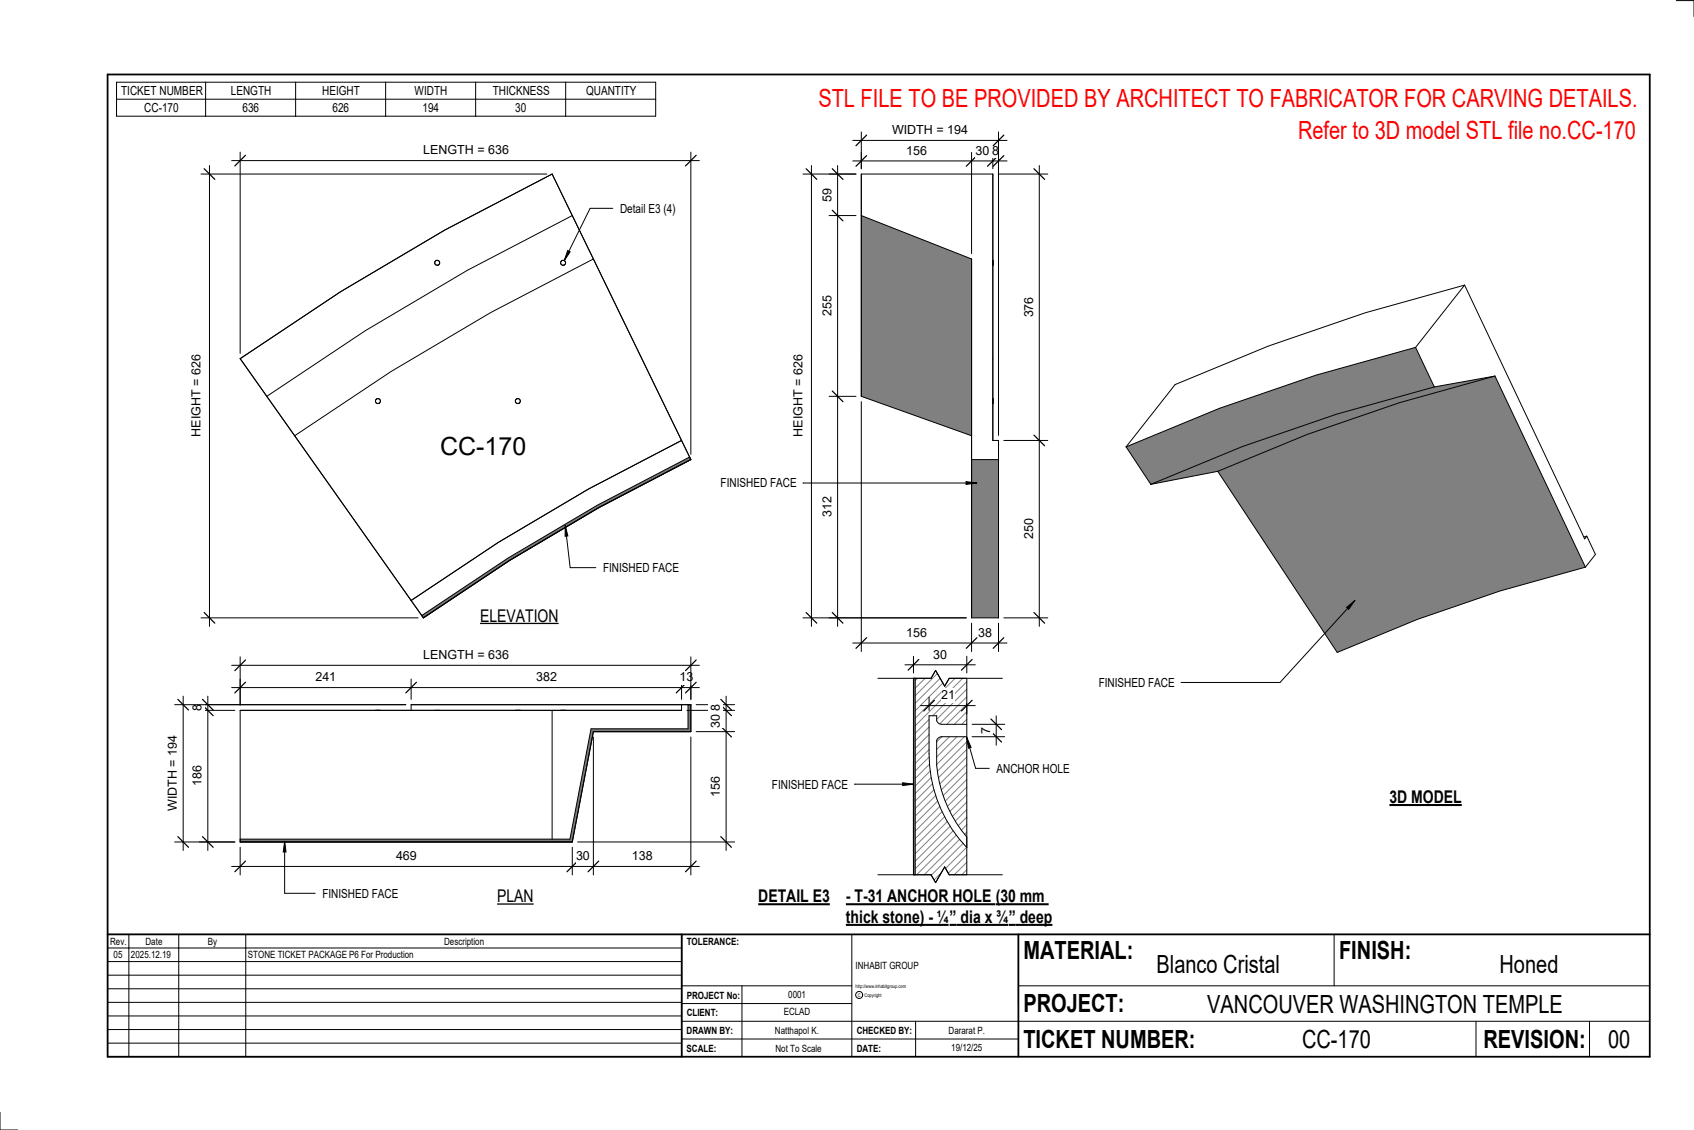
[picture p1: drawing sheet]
<svg xmlns="http://www.w3.org/2000/svg" width="914mm" height="610mm" viewBox="0 0 914 610" stroke-linecap="round" stroke-linejoin="round" font-family="sans-serif">
<g fill="#808080">
<path d="M657 254l49-20 50-17 51-14 49 103-46 13-45 15-43 18z"/>
<path d="M621 261l50-20 51-18 52-14 33-6-51 14-50 17-49 20z"/>
<path d="M608 241l50-21 52-18 54-15 10 22-52 14-51 18-50 20z"/>
</g>
<g fill="none" stroke="#000" stroke-width=".54">
<path d="M791 154l-54 15-52 18-51 20-26 34M791 154l-27 33M791 154l64 137 2-2M764 187l-54 15-52 18-50 21M764 187l10 22M774 209l-52 14-51 18-50 20M807 203l-51 14-50 17-49 20M807 203l-33 6M807 203l49 103M608 241l13 20M657 254l-36 7M657 254l65 98 43-18 45-15 46-13"/>
<path d="M857 289l-2 1M857 289l4 10-5 7"/>
</g>
<g fill="#808080">
<path d="M465 116l59 24v95l-59-21z"/>
<path d="M524 248h15v85h-15z"/>
</g>
<g fill="none" stroke="#000" stroke-width=".54">
<path d="M465 94v120M465 94v22M465 94h71M536 94v99M536 94v144h3M465 116l59 24M465 116v98M524 140v95l-59-21M524 140v193M536 140v3zM536 215v3zM539 238v95"/>
<path d="M539 238v10M539 248v85M539 248h-15v85M524 333h15"/>
</g>
<path d="M228 332l46-31 49-29 49-25 1 1-50 26-48 28-46 31z" fill="#7c7c7c"/>
<g fill="none" stroke="#000" stroke-width=".54">
<path d="M320 140l53 108M144 214l53-36 55-32 57-30 11 24-55 29-54 31-52 35zM373 248l-50 26-48 28-46 31M373 248l-1-1-49 25-49 29-46 31M222 324l47-31 49-29 50-26-70-144-58 30-56 33-54 36 99 140"/>
<circle cx="236" cy="142" r="1.3"/>
<circle cx="304" cy="142" r="1.3"/>
<circle cx="204" cy="216" r="1.3"/>
<circle cx="280" cy="216" r="1.3"/>
</g>
<path d="M130 453h178l11-60h52v-13h2v15h-53l-11 59h-179z" fill="#7c7c7c"/>
<g fill="none" stroke="#000" stroke-width=".54">
<path d="M130 383h168M130 383v71M130 383h105M203 383h2zM222 380h146M222 380h151M222 380v3M235 383h2M237 383h131M278 383h3zM298 383v70M298 383h70"/>
<path d="M303 383h2zM320 395l-11 59M320 395h53M368 380v3M368 380h5M371 380v13h-52l-11 60h-178M373 380v15M130 454h168M130 454h179M144 454h165"/>
</g>
<path d="M494 366v106h9l2 4 5-8 2 4h10v-15a73 73 0 0 1-20-50v-21h4v3l2 2h14v-25h-10l-2 4-5-8-2 4zM506 398v1a67 67 0 0 0 4 32 69 69 0 0 0 12 21v-55h-14z" fill="#fff"/>
<path d="M493 366h1v106h-1z" fill="#7c7c7c"/>
<g fill="none" stroke="#808080" stroke-width=".54">
<path d="M495 366l-1 1M499 366l-5 5M506 363l-12 12M507 366l-13 13M509 368l-15 15M516 366l-22 21M520 366l-26 26M522 368l-19 18M522 372l-16 16M522 376l-15 15M522 380l-11 11M502 388l-8 8"/>
<path d="M502 392l-8 8M502 396l-8 8M508 397l-2 3M512 397l-6 7M517 397l-11 11M521 397l-15 15M522 384l-7 7M522 388l-3 3M502 400l-8 8M502 404l-8 8M502 408l-8 8M502 412l-8 8"/>
<path d="M502 416l-8 8M503 419l-9 9M522 400l-16 16M522 404l-15 16M522 408l-15 15M522 412l-14 14M522 416l-13 13M503 423l-9 9M504 426l-10 10M505 429l-11 11M506 432l-12 12M507 435l-13 13"/>
<path d="M509 438l-15 14M522 421l-12 11M522 425l-11 10M522 429l-9 9M522 433l-8 7M522 437l-6 6M510 441l-16 15M511 443l-17 18M513 446l-19 19M514 448l-20 21M516 451l-21 21M518 453l-19 19"/>
<path d="M520 455l-17 17M522 457l-12 12M522 441l-5 4M522 445l-3 3M522 449l-1 1M508 471l-4 4M522 461l-10 10M522 465l-7 7M522 469l-3 3"/>
</g>
<path d="M448 94h14M452 89v249M448 116h14M448 214h14M448 333h74M493 366h10l2-4 5 8 2-4h10v106h-10l-2-4-5 8-2-4h-10zM494 366v106M522 391h-14l-2-2v-3h-4a112 112 0 0 0 4 45 73 73 0 0 0 16 26M522 397h-14l-2 2a67 67 0 0 0 6 37 69 69 0 0 0 10 16" fill="none" stroke="#000" stroke-width=".54"/>
<path d="M449 91l6 6M449 113l6 6M449 211l6 6M449 330l6 6" fill="none" stroke="#000" stroke-width=".67"/>
<g fill="#fff">
<path d="M443 268h7v11h-7z"/>
<path d="M443 160h7v11h-7z"/>
<path d="M443 101h7v8h-7z"/>
</g>
<path d="M433 94h29M438 89v249M433 333h89" fill="none" stroke="#000" stroke-width=".54"/>
<path d="M435 91l6 6M435 330l6 6" fill="none" stroke="#000" stroke-width=".67"/>
<path d="M427 191h8v45h-8z" fill="#fff"/>
<path d="M460 87h84M465 82v9M524 82v55M536 82v9M539 82v153" fill="none" stroke="#000" stroke-width=".54"/>
<path d="M468 84l-6 6M527 84l-5 6M539 84l-6 6M542 84l-6 6" fill="none" stroke="#000" stroke-width=".67"/>
<g fill="#fff">
<path d="M489 77h11v8h-11z"/>
<path d="M527 77h7v8h-7z"/>
<path d="M536 77h3v8h-3z"/>
</g>
<path d="M539 94h27M561 89v249M542 238h24M542 333h24" fill="none" stroke="#000" stroke-width=".54"/>
<path d="M558 91l6 6M558 235l6 5M558 330l6 6" fill="none" stroke="#000" stroke-width=".67"/>
<g fill="#fff">
<path d="M552 280h7v11h-7z"/>
<path d="M552 160h7v11h-7z"/>
</g>
<path d="M465 217v134M524 336v15M539 336v15M460 347h84" fill="none" stroke="#000" stroke-width=".54"/>
<path d="M468 344l-6 6M527 344l-5 6M542 344l-6 6" fill="none" stroke="#000" stroke-width=".67"/>
<g fill="#fff">
<path d="M489 337h11v8h-11z"/>
<path d="M528 337h7v8h-7z"/>
</g>
<path d="M460 76h84M465 71v20M539 71v164" fill="none" stroke="#000" stroke-width=".54"/>
<path d="M468 73l-6 6M542 73l-6 6" fill="none" stroke="#000" stroke-width=".67"/>
<path d="M481 66h41v8h-41z" fill="#fff"/>
<path d="M125 87h253M130 82v109M373 82v163" fill="none" stroke="#000" stroke-width=".54"/>
<path d="M133 84l-6 6M376 84l-6 6" fill="none" stroke="#000" stroke-width=".67"/>
<path d="M228 77h46v8h-46z" fill="#fff"/>
<path d="M108 94h187M113 89v249M108 333h118" fill="none" stroke="#000" stroke-width=".54"/>
<path d="M110 91l6 6M110 330l6 6" fill="none" stroke="#000" stroke-width=".67"/>
<g fill="#fff">
<path d="M102 191h8v45h-8z"/>
<path d="M238 233h46v15h-46z"/>
</g>
<path d="M306 135l2 1-3 5z" fill="#000"/>
<path d="M331 112h-12l-14 29M306 135l2 1-3 5z" fill="none" stroke="#000" stroke-width=".54"/>
<path d="M335 109h29v7h-29z" fill="#fff"/>
<path d="M112 376v83M108 383h19M108 380h111M108 454h19" fill="none" stroke="#000" stroke-width=".54"/>
<path d="M109 377l6 6M109 380l6 6M109 451l6 6" fill="none" stroke="#000" stroke-width=".67"/>
<g fill="#fff">
<path d="M103 380h7v4h-7z"/>
<path d="M103 413h7v11h-7z"/>
</g>
<path d="M125 371h253M130 366v14M222 366v11M368 366v11M373 366v11" fill="none" stroke="#000" stroke-width=".54"/>
<path d="M133 368l-6 6M225 368l-6 6M371 368l-6 6M376 368l-6 6" fill="none" stroke="#000" stroke-width=".67"/>
<g fill="#fff">
<path d="M170 362h11v7h-11z"/>
<path d="M289 362h11v7h-11z"/>
<path d="M367 362h7v7h-7z"/>
</g>
<path d="M125 359h253M130 354v26M373 354v23" fill="none" stroke="#000" stroke-width=".54"/>
<path d="M133 356l-6 6M376 356l-6 6" fill="none" stroke="#000" stroke-width=".67"/>
<path d="M228 349h46v8h-46z" fill="#fff"/>
<path d="M392 376v83M371 383h26M376 395h21M376 380h21M312 454h85" fill="none" stroke="#000" stroke-width=".54"/>
<path d="M389 377l6 6M389 392l6 6M389 380l6 6M389 451l6 6" fill="none" stroke="#000" stroke-width=".67"/>
<g fill="#fff">
<path d="M383 380h7v4h-7z"/>
<path d="M383 385h7v8h-7z"/>
<path d="M383 419h7v11h-7z"/>
</g>
<path d="M320 398v74M373 398v74M130 457v15M309 457v15M125 467h253" fill="none" stroke="#000" stroke-width=".54"/>
<path d="M133 465l-6 5M312 465l-6 5M323 465l-6 5M376 465l-6 5" fill="none" stroke="#000" stroke-width=".67"/>
<g fill="#fff">
<path d="M214 458h11v8h-11z"/>
<path d="M311 458h7v8h-7z"/>
<path d="M341 458h11v8h-11z"/>
</g>
<path d="M99 376v83M94 380h125M94 454h33" fill="none" stroke="#000" stroke-width=".54"/>
<path d="M96 377l6 6M96 451l6 6" fill="none" stroke="#000" stroke-width=".67"/>
<path d="M89 397h8v41h-8z" fill="#fff"/>
<path d="M474 366h29l2-4 5 8 2-4h29M461 423h32M487 422l6 1-6 1zM474 472h29l2 4 5-8 2 4h29" fill="none" stroke="#000" stroke-width=".54"/>
<path d="M487 422l6 1-6 1z" fill="#000"/>
<g fill="#fff">
<path d="M417 419h40v8h-40z"/>
<path d="M409 478h39v11h-39z"/>
</g>
<path d="M409 488h39" fill="none" stroke="#000" stroke-width="1.1" stroke-linecap="butt"/>
<g fill="#fff">
<path d="M457 478h80v11h-80z"/>
<path d="M537 478h29v11h-29z"/>
<path d="M457 489h56v11h-56z"/>
<path d="M513 489h3v11h-3z"/>
<path d="M516 489h28v11h-28z"/>
<path d="M544 489h4v11h-4z"/>
<path d="M548 489h20v11h-20z"/>
</g>
<path d="M457 488h80M457 499h55M513 499h31M537 488h29M544 499h24" fill="none" stroke="#000" stroke-width="1.1" stroke-linecap="butt"/>
<path d="M525 397h17M525 391h17M538 386v16" fill="none" stroke="#000" stroke-width=".54"/>
<path d="M535 395l6 5M535 388l6 6" fill="none" stroke="#000" stroke-width=".67"/>
<path d="M528 392h8v4h-8z" fill="#fff"/>
<path d="M502 376v7M522 379v6M497 381h29" fill="none" stroke="#000" stroke-width=".54"/>
<path d="M504 378l-5 6M525 378l-6 6" fill="none" stroke="#000" stroke-width=".67"/>
<path d="M508 371h7v8h-7z" fill="#fff"/>
<path d="M522 398l2 5-1 1z" fill="#000"/>
<path d="M522 398l2 5-1 1zM522 398l5 17h7" fill="none" stroke="#000" stroke-width=".54"/>
<path d="M538 411h39v7h-39z" fill="#fff"/>
<path d="M488 359h38M493 354v9M522 354v9" fill="none" stroke="#000" stroke-width=".54"/>
<path d="M496 356l-6 6M525 356l-6 6" fill="none" stroke="#000" stroke-width=".67"/>
<path d="M504 349h7v8h-7z" fill="#fff"/>
<g fill="none" stroke="#000" stroke-width=".54">
<path d="M905 0h9v9M460 504v66M720 504v28M891 504h-341v37M368 532h92M401 532v38M550 532h341M368 551h523M368 541h92M494 551v19M797 551v19M858 551v19"/>
<path d="M368 561h182M0 600v10h10"/>
<circle cx="464" cy="537" r="1.9"/>
</g>
<path d="M58 40h833v530h-833zM58 504h833M368 504v66M550 504v66" fill="none" stroke="#000" stroke-width=".96"/>
<g fill="#fff">
<path d="M652 534h192v15h-192z"/>
<path d="M513 562h17v6h-17z"/>
<path d="M425 533h10v6h-10z"/>
<path d="M423 543h15v6h-15z"/>
<path d="M418 553h24v6h-24z"/>
<path d="M624 513h68v15h-68z"/>
<path d="M809 513h33v15h-33z"/>
<path d="M512 553h20v6h-20z"/>
<path d="M703 553h37v15h-37z"/>
<path d="M442 45h443v16h-443z"/>
<path d="M868 553h12v15h-12z"/>
<path d="M61 512h5v6h-5z"/>
<path d="M701 63h184v15h-184z"/>
<path d="M259 327h43v10h-43z"/>
</g>
<path d="M259 336h43" fill="none" stroke="#000" stroke-width=".69" stroke-linecap="butt"/>
<path d="M268 478h20v11h-20z" fill="#fff"/>
<path d="M268 488h20" fill="none" stroke="#000" stroke-width=".69" stroke-linecap="butt"/>
<path d="M750 424h39v12h-39z" fill="#fff"/>
<path d="M750 434h39" fill="none" stroke="#000" stroke-width="1.1" stroke-linecap="butt"/>
<g fill="none" stroke="#000" stroke-width=".54">
<path d="M63 44h291v19h-291zM63 54h291M111 44v19M160 44v19M208 44v19M257 44v19M305 44v19M305 284l2 5h-2zM305 284l3 22h14M58 504h310v66h-310zM58 519h310M58 511h310"/>
<path d="M70 504v66M96 504v66M133 504v66M58 533h310M58 526h310M58 555h310M58 548h310M58 541h310M58 563h310"/>
</g>
<path d="M305 284l2 5h-2z" fill="#000"/>
<path d="M326 303h40v7h-40z" fill="#fff"/>
<path d="M154 454v6h-1z" fill="#000"/>
<path d="M154 454v6h-1zM154 454v28h16" fill="none" stroke="#000" stroke-width=".54"/>
<path d="M174 478h41v8h-41z" fill="#fff"/>
<path d="M521 260l6 1h-6zM433 261h94" fill="none" stroke="#000" stroke-width=".54"/>
<path d="M521 260l6 1h-6z" fill="#000"/>
<path d="M389 257h41v7h-41z" fill="#fff"/>
<path d="M727 328l4-4-3 5zM731 324l-40 44h-53" fill="none" stroke="#000" stroke-width=".54"/>
<path d="M727 328l4-4-3 5z" fill="#000"/>
<path d="M593 364h41v8h-41z" fill="#fff"/>
<g font-size="13.5" fill="#f00">
<text x="442" y="58">STL FILE TO BE PROVIDED BY ARCHITECT TO FABRICATOR FOR CARVING DETAILS.</text>
<text x="701" y="75">Refer to 3D model STL file no.CC-170</text>
</g>
<g font-size="13.5">
<text x="238" y="246">CC-170</text>
<text x="552" y="517">MATERIAL:</text>
<text x="723" y="517">FINISH:</text>
<text x="624" y="525">Blanco Cristal</text>
<text x="809" y="525">Honed</text>
<text x="552" y="546">PROJECT:</text>
<text x="652" y="546">VANCOUVER WASHINGTON TEMPLE</text>
<text x="552" y="565">TICKET NUMBER:</text>
<text x="703" y="565">CC-170</text>
<text x="801" y="565">REVISION:</text>
<text x="868" y="565">00</text>
</g>
<g font-size="9.4">
<text x="259" y="335">ELEVATION</text>
<text x="750" y="433">3D MODEL</text>
<text x="268" y="487">PLAN</text>
<text x="409" y="487">DETAIL E3</text>
<text x="457" y="487">- T-31 ANCHOR HOLE</text>
<text x="537" y="487">(30 mm</text>
<text x="457" y="498">thick stone) - ¼</text>
<text x="513" y="498">”</text>
<text x="519" y="498">dia x ¾</text>
<text x="544" y="498">”</text>
<text x="550" y="498">deep</text>
</g>
<g font-size="6.7">
<text x="65" y="51">TICKET NUMBER</text>
<text x="125" y="51">LENGTH</text>
<text x="174" y="51">HEIGHT</text>
<text x="224" y="51">WIDTH</text>
<text x="266" y="51">THICKNESS</text>
<text x="316" y="51">QUANTITY</text>
<text x="78" y="60">CC-170</text>
<text x="131" y="60">636</text>
<text x="179" y="60">626</text>
<text x="228" y="60">194</text>
<text x="278" y="60">30</text>
<text x="481" y="72">WIDTH = 194</text>
<text x="228" y="83">LENGTH = 636</text>
<text x="489" y="83">156</text>
<text x="527" y="83">30</text>
<text x="536" y="83">8</text>
<text x="449" y="109" transform="rotate(-90 449 109)">59</text>
<text x="335" y="115">Detail E3 (4)</text>
<text x="449" y="171" transform="rotate(-90 449 171)">255</text>
<text x="558" y="171" transform="rotate(-90 558 171)">376</text>
<text x="108" y="236" transform="rotate(-90 108 236)">HEIGHT = 626</text>
<text x="433" y="236" transform="rotate(-90 433 236)">HEIGHT = 626</text>
<text x="389" y="263">FINISHED FACE</text>
<text x="449" y="279" transform="rotate(-90 449 279)">312</text>
<text x="558" y="291" transform="rotate(-90 558 291)">250</text>
<text x="326" y="309">FINISHED FACE</text>
<text x="489" y="344">156</text>
<text x="528" y="344">38</text>
<text x="228" y="356">LENGTH = 636</text>
<text x="504" y="355">30</text>
<text x="170" y="368">241</text>
<text x="289" y="368">382</text>
<text x="367" y="368">13</text>
<text x="593" y="371">FINISHED FACE</text>
<text x="508" y="377">21</text>
<text x="109" y="384" transform="rotate(-90 109 384)">8</text>
<text x="389" y="384" transform="rotate(-90 389 384)">8</text>
<text x="389" y="393" transform="rotate(-90 389 393)">30</text>
<text x="534" y="396" transform="rotate(-90 534 396)">7</text>
<text x="538" y="417">ANCHOR HOLE</text>
<text x="109" y="424" transform="rotate(-90 109 424)">186</text>
<text x="417" y="425">FINISHED FACE</text>
<text x="389" y="430" transform="rotate(-90 389 430)">156</text>
<text x="96" y="438" transform="rotate(-90 96 438)">WIDTH = 194</text>
<text x="214" y="464">469</text>
<text x="311" y="464">30</text>
<text x="341" y="464">138</text>
<text x="174" y="484">FINISHED FACE</text>
</g>
<g font-size="5.4">
<text x="59" y="510">Rev.</text>
<text x="79" y="510">Date</text>
<text x="112" y="510">By</text>
<text x="240" y="510">Description</text>
<text x="371" y="510">TOLERANCE:</text>
<text x="61" y="517">05</text>
<text x="71" y="517">2025.12.19</text>
<text x="134" y="517">STONE TICKET PACKAGE P6 For Production</text>
<text x="462" y="523">INHABIT GROUP</text>
<text x="371" y="539">PROJECT No:</text>
<text x="425" y="538">0001</text>
<text x="371" y="548">CLIENT:</text>
<text x="423" y="548">ECLAD</text>
<text x="371" y="558">DRAWN BY:</text>
<text x="418" y="558">Natthapol K.</text>
<text x="462" y="558">CHECKED BY:</text>
<text x="512" y="558">Dararat P.</text>
<text x="371" y="567">SCALE:</text>
<text x="419" y="567">Not To Scale</text>
<text x="462" y="567">DATE:</text>
<text x="513" y="567">19/12/25</text>
</g>
<g font-size="2.7">
<text x="462" y="533">http://www.inhabitgroup.com</text>
<text x="463" y="538">C</text>
<text x="467" y="538">Copyright</text>
</g>
</svg>
